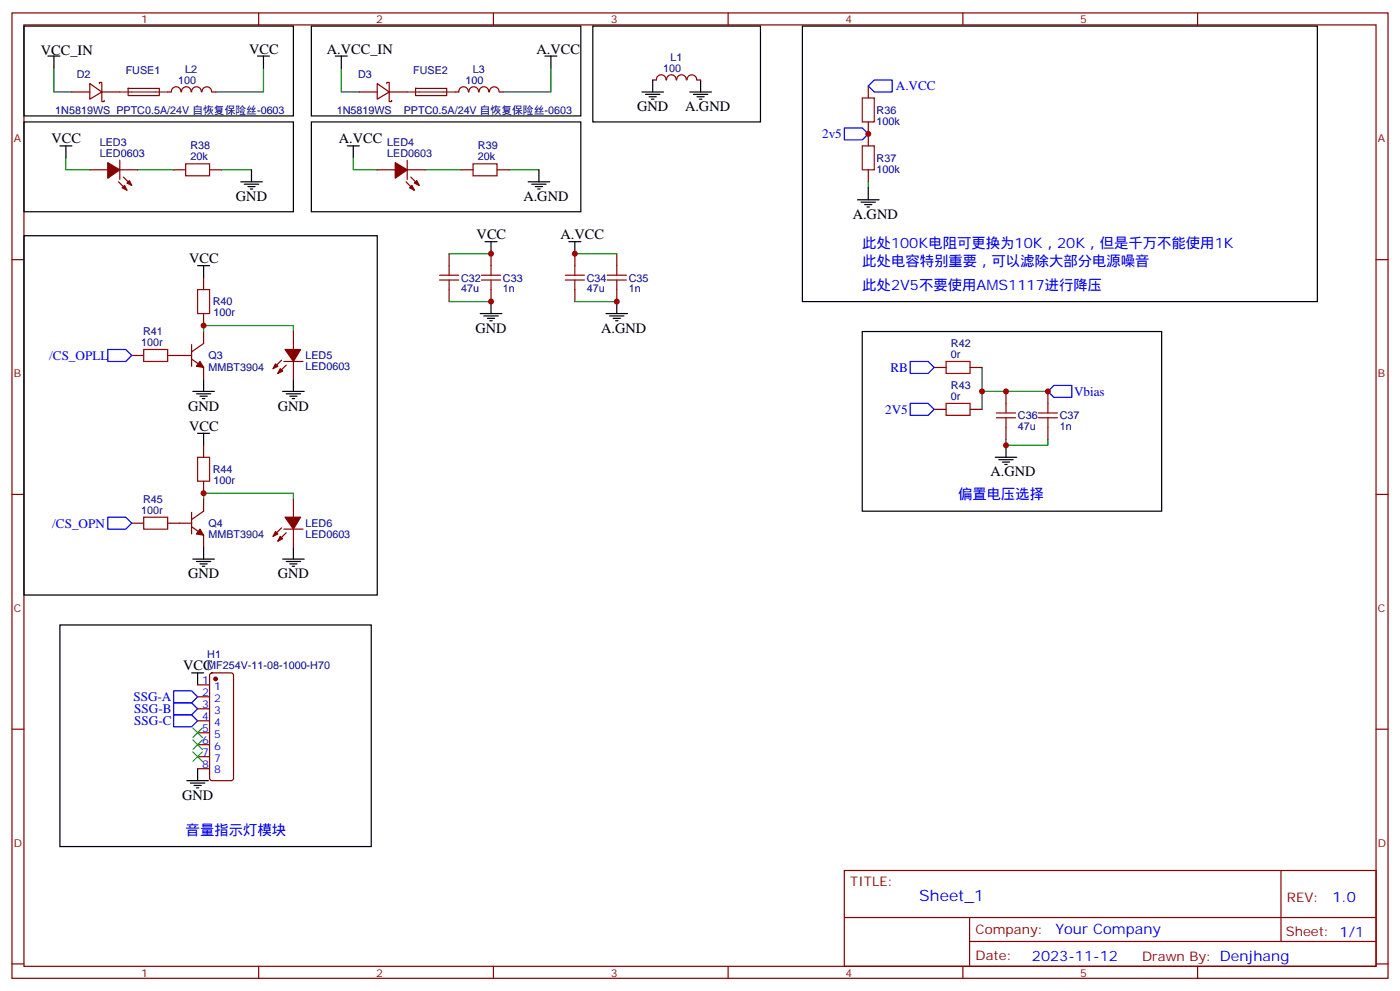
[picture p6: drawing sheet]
<svg xmlns="http://www.w3.org/2000/svg" width="412mm" height="292mm" viewBox="0 0 412 292" stroke-linecap="round" stroke-linejoin="round" font-family="sans-serif">
<g fill="none" stroke="#870000" stroke-width=".35">
<path d="M3.5 3.8h405.4v284.3h-405.4zM7.1 7.3h398.2v277.3h-398.2zM76.2 3.8v3.5M145.3 3.8v3.5M214.5 3.8v3.5M283.6 3.8v3.5M352.8 3.8v3.5M21.2 27.1h5.3M26.5 24.6l3.5 2.5-3.5 2.1zM29.3 24.6v-.3h.7v2.8M30 27.1v2.8h.7v-.3M30 27.1h5.3"/>
<path d="M37.8 26h9.1v2.1l-9.1 .1zM49.4 27.1h1M50.5 27.1a1.41 1.41 0 0 1 1.4-1.5 1.41 1.41 0 0 1 1.4 1.5M53.5 27.1a1.41 1.41 0 0 1 1.4-1.5 1.41 1.41 0 0 1 1.4 1.5M56.5 27.1a1.41 1.41 0 0 1 1.4-1.5 1.41 1.41 0 0 1 1.4 1.5M59.5 27.1a1.41 1.41 0 0 1 1.4-1.5 1.41 1.41 0 0 1 1.4 1.5M62.4 27.1h1.1M105.8 27.1h5.3M111.1 24.6l3.6 2.5-3.6 2.1zM113.9 24.6v-.3h.8v2.8M114.7 27.1v2.8h.7v-.3M114.7 27.1h5.2"/>
<path d="M122.4 26h9.2v2.1l-9.2 .1zM138 27.1a1.41 1.41 0 0 0-1.4-1.5 1.41 1.41 0 0 0-1.4 1.5h-1.1M138.1 27.1a1.41 1.41 0 0 1 1.5-1.5 1.41 1.41 0 0 1 1.4 1.5M141.1 27.1a1.41 1.41 0 0 1 1.4-1.5 1.41 1.41 0 0 1 1.4 1.5M144.2 27.1a1.41 1.41 0 0 1 1.4-1.5 1.41 1.41 0 0 1 1.4 1.5M147.1 27.1h1.1M192.3 23.6h1M193.4 23.5a1.41 1.41 0 0 1 1.4-1.5 1.41 1.41 0 0 1 1.4 1.5M196.4 23.5a1.41 1.41 0 0 1 1.4-1.5 1.41 1.41 0 0 1 1.4 1.5M199.3 23.5a1.41 1.41 0 0 1 1.4-1.5 1.41 1.41 0 0 1 1.5 1.5M202.4 23.5a1.41 1.41 0 0 1 1.4-1.5 1.41 1.41 0 0 1 1.4 1.5M205.3 23.6h1.1"/>
<path d="M255.8 25.3v3.6M255.8 35.9v7.1M26.5 50h5.2M34.9 53.6l2.5 2.4M35.3 50h5.3M35.3 47.2v5.6M36.3 52.1l2.5 2.5M51.2 50h3.5M61.7 50h3.6M111.1 50h5.3M119.6 53.6l2.5 2.4M119.9 50h5.3"/>
<path d="M119.9 47.2v5.6M121 52.1l2.5 2.5M135.8 50h3.5M146.4 50h3.5M255.8 50v3.6M3.5 76.5h3.6M132.3 74.7v3.5M144.6 74.7v3.5M169.3 74.7v3.5M181.7 74.7v3.5M405.3 76.5h3.6M60 81.8v3.5"/>
<path d="M60 92.4v3.5M60 97.6v3.6l-3.6 2.4M86.4 97.6v5.3M132.3 85.3v3.5M144.6 85.3v3.5M169.3 85.3v3.5M181.7 85.3v3.5M38.8 104.7h3.5M49.4 104.7h7M56.4 105.8l3.6 2.4v3.6M56.4 101.5v6.4M82.9 106.1l-2.5 2.5"/>
<path d="M83.6 106.5h5.7M84.3 107.5l-2.5 2.5M86.4 106.5v5.3M275.2 108.2h3.5M285.8 108.2h3.5M296.3 115.3v3.5M308.7 115.3v3.5M60 131.2v3.5M275.2 120.6h3.5M285.8 120.6h3.5M296.3 125.9v3.5M308.7 125.9v3.5"/>
<path d="M3.5 145.6h3.6M38.8 154.1h3.5M49.4 154.1h7M56.4 155.2l3.6 2.4v3.5M56.4 150.9v6.4M60 141.7v3.6M60 147v3.6l-3.6 2.4M82.9 155.5l-2.5 2.5M83.6 155.9h5.7M84.3 156.9l-2.5 2.5M86.4 147v5.3M86.4 155.9v5.2"/>
<path d="M405.3 145.6h3.6M62 198.4l.4-.2h5.7l.5 .2 .2 .5v30.3l-.2 .5-.5 .2h-5.7l-.5-.2-.2-.5v-30.3zM3.5 214.8h3.6M58.2 201.7h3.5M58.2 205.2h3.5M58.2 208.8h3.5M58.2 212.3h3.5M58.2 215.8h3.5M58.2 219.4h3.5M405.3 214.8h3.6M58.2 222.9h3.5M58.2 226.4h3.5"/>
<path d="M248.7 256.4h156.6v28.2h-156.6zM377.3 256.4v20.9M248.7 270.2h156.5M285.6 277.3h119.6M285.6 270.2v14.2M3.5 283.9h3.6M76.2 284.6v3.5M145.3 284.6v3.5M214.5 284.6v3.5M283.6 284.6v3.5M352.8 284.6v3.5M405.3 283.9h3.6"/>
</g>
<g fill="none" stroke="#000" stroke-width=".35">
<path d="M7.1 7.7h79.3v26.4h-79.3zM14.1 16.5h3.5M15.9 16.5v3.5M75.8 16.5h3.6M77.6 16.5v3.5M91.7 7.7h79.4v26.4h-79.4zM98.8 16.5h3.5M100.5 16.5v3.5M160.5 16.5h3.5M162.3 16.5v3.5M174.6 7.7h49.4v28.2h-49.4zM236.4 7.7h151.7v81.1h-151.7z"/>
<path d="M7.1 35.9h79.3v26.5h-79.3zM91.7 35.9h79.4v26.5h-79.4zM189.1 27.1h6.3M190.1 27.8h4.3M191.2 28.5h2.1M191.9 29.2h.7M192.3 23.6v3.5M203.2 27.1h6.3M204.3 27.8h4.2M205.3 28.5h2.1M206 29.2h.7M206.4 23.6v3.5"/>
<path d="M17.6 43h3.6M19.4 43v3.5M70.9 53.6h6.4M72 54.3h4.2M73 55h2.1M73.7 55.7h.7M74.1 50v3.6M102.3 43h3.5M104.1 43v3.5M155.6 53.6h6.3M156.6 54.3h4.3M157.7 55h2.1"/>
<path d="M158.4 55.7h.7M158.7 50v3.6M252.6 58.8h6.3M253.6 59.5h4.3M255.8 55.3v3.5M7.1 69.4h104v105.9h-104zM58.2 78.2h3.5M60 78.2v3.6M142.9 71.2h3.5M144.6 71.2v3.5M167.6 71.2h3.5M169.3 71.2v3.5"/>
<path d="M254.7 60.3h2.1M255.4 61h.7M141.5 92.4h6.3M142.5 93.1h4.3M143.6 93.8h2.1M144.3 94.5h.7M144.6 88.8v3.6M178.5 92.4h6.4M179.6 93.1h4.2M180.6 93.8h2.1M181.3 94.5h.7M181.7 88.8v3.6"/>
<path d="M254 97.6h88.2v53h-88.2zM56.8 115.3h6.3M57.9 116h4.2M58.9 116.7h2.1M59.6 117.4h.7M60 111.8v3.5M83.3 115.3h6.3M84.3 116h4.2M85.4 116.7h2.1M86.1 117.4h.7M86.4 111.8v3.5M58.2 127.6h3.5"/>
<path d="M60 127.6v3.6M293.2 134.7h6.3M294.2 135.4h4.2M295.3 136.1h2.1M296 136.8h.7M296.3 131.2v3.5M56.8 164.7h6.3M57.9 165.4h4.2M58.9 166.1h2.1M59.6 166.8h.7M60 161.1v3.6M83.3 164.7h6.3"/>
<path d="M84.3 165.4h4.2M85.4 166.1h2.1M86.1 166.8h.7M86.4 161.1v3.6M17.6 184.1h91.8v65.2h-91.8zM56.4 198.2h3.6M58.2 198.2v3.5M55 229.9h6.4M56.1 230.6h4.2M57.1 231.4h2.2M57.9 232.1h.7M58.2 226.4v3.5"/>
</g>
<g fill="#870000" stroke="#870000" stroke-width=".35">
<path d="M58.9 155.9l1.1 1.7-2.1-.3z"/>
<path d="M58.9 106.5l1.1 1.7-2.1-.3z"/>
<path d="M116.4 47.9l3.5 2.1-3.5 2.5z"/>
<path d="M120.6 55.3l.8-.7 .7 1.4z"/>
<path d="M122.1 53.9l.7-.7 .7 1.4z"/>
<path d="M31.7 47.9l3.6 2.1-3.6 2.5z"/>
<path d="M36 55.3l.7-.7 .7 1.4z"/>
<path d="M37.4 53.9l.7-.7 .7 1.4z"/>
<path d="M84 102.9h4.5l-2.1 3.6z"/>
<path d="M81.1 107.2l.7 .7-1.4 .7z"/>
<path d="M82.5 108.6l.8 .7-1.5 .7z"/>
<path d="M84 152.3h4.5l-2.1 3.6z"/>
<path d="M81.1 156.6l.7 .7-1.4 .7z"/>
<path d="M82.5 158l.8 .7-1.5 .7z"/>
<circle cx="63.5" cy="200" r=".53"/>
</g>
<g fill="none" stroke="#a10000" stroke-width=".35">
<path d="M254 28.9h3.5v7h-3.5zM54.7 48.3h7v3.5h-7zM139.3 48.3h7.1v3.5h-7.1zM254 43h3.5v7h-3.5zM132.3 78.2v2.9M144.6 78.2v2.9M169.3 78.2v2.9M181.7 78.2v2.9M58.2 85.3h3.5v7.1h-3.5zM129.5 82.5h5.6M129.5 81.1h5.6M132.3 82.5v2.8"/>
<path d="M141.8 82.5h5.7M141.8 81.1h5.7M144.6 82.5v2.8M166.5 82.5h5.7M166.5 81.1h5.7M169.3 82.5v2.8M178.9 82.5h5.6M178.9 81.1h5.6M181.7 82.5v2.8M42.3 102.9h7.1v3.6h-7.1zM278.7 118.8h7.1v3.5h-7.1zM278.7 106.5h7.1v3.5h-7.1z"/>
<path d="M296.3 118.8v2.8M308.7 118.8v2.8M58.2 134.7h3.5v7h-3.5zM293.5 123h5.7M293.5 121.6h5.7M296.3 123v2.9M305.9 123h5.6M305.9 121.6h5.6M308.7 123v2.9M42.3 152.3h7.1v3.6h-7.1z"/>
</g>
<g fill="none" stroke="#008700" stroke-width=".35">
<path d="M15.9 20v7.1h5.3M77.6 20v7.1h-14.1M100.5 20v7.1h5.3M162.3 20v7.1h-14.1M19.4 46.5v3.5h7.1M40.6 50h10.6M65.3 50h8.8M104.1 46.5v3.5h7M125.2 50h10.6M149.9 50h8.8M255.8 53.6v1.7M132.3 74.7h12.3"/>
<path d="M169.3 74.7h12.4M60 97.6v-1.7h26.4v1.7M132.3 88.8h12.3M169.3 88.8h12.4M289.3 115.3h19.4M289.3 108.2v12.4M296.3 129.4v1.8h12.4v-1.8M60 147v-1.7h26.4v1.7"/>
</g>
<path d="M248.7 37.7h5.3l1.8 1.7-1.8 1.8h-5.3zM257.5 23.6h5.3v3.5h-5.3l-1.7-1.8zM31.7 102.9h5.3l1.8 1.8-1.8 1.8h-5.3zM268.1 118.8h5.3l1.8 1.8-1.8 1.7h-5.3zM268.1 106.5h5.3l1.8 1.7-1.8 1.8h-5.3zM310.4 113.5h5.3v3.6h-5.3l-1.7-1.8zM31.7 152.3h5.3l1.8 1.8-1.8 1.8h-5.3zM51.2 203.5h5.2l1.8 1.7-1.8 1.8h-5.2zM51.2 207h5.2l1.8 1.8-1.8 1.7h-5.2zM51.2 210.5h5.2l1.8 1.8-1.8 1.8h-5.2z" fill="none" stroke="#00f" stroke-width=".35"/>
<path d="M35.3 27.1h14.1M119.9 27.1h14.2" fill="none" stroke="#8c2424" stroke-width=".35"/>
<path d="M56.8 217.9l2.8 2.9M56.8 214.4l2.8 2.8M59.6 217.9l-2.8 2.9M59.6 214.4l-2.8 2.8M56.8 221.5l2.8 2.8M59.6 221.5l-2.8 2.8" fill="none" stroke="#3c3" stroke-width=".35"/>
<g fill="#c00">
<circle cx="296.3" cy="115.3" r=".88"/>
<circle cx="289.3" cy="115.3" r=".88"/>
<circle cx="308.7" cy="115.3" r=".88"/>
<circle cx="296.3" cy="131.2" r=".88"/>
<circle cx="255.8" cy="39.4" r=".88"/>
<circle cx="60" cy="95.9" r=".88"/>
<circle cx="60" cy="145.3" r=".88"/>
<circle cx="144.6" cy="74.7" r=".88"/>
<circle cx="144.6" cy="88.8" r=".88"/>
<circle cx="169.3" cy="74.7" r=".88"/>
<circle cx="181.7" cy="88.8" r=".88"/>
</g>
<text font-size="4.6" fill="#00f" x="270.8" y="265.4">Sheet_1</text>
<g font-size="4.2">
<text x="12" y="16.2">VCC_IN</text>
<text x="73.4" y="15.8">VCC</text>
<text x="96.3" y="15.8">A.VCC_IN</text>
<text x="158" y="15.8">A.VCC</text>
<text x="187.7" y="32.7">GND</text>
<text x="201.8" y="32.7">A.GND</text>
<text x="15.2" y="42.3">VCC</text>
<text x="99.8" y="42.3">A.VCC</text>
<text x="69.5" y="59.2">GND</text>
<text x="154.2" y="59.2">A.GND</text>
<text x="251.2" y="64.5">A.GND</text>
<text x="140.4" y="70.5">VCC</text>
<text x="165.1" y="70.5">A.VCC</text>
<text x="55.7" y="77.5">VCC</text>
<text x="140.1" y="98">GND</text>
<text x="177.1" y="98">A.GND</text>
<text x="55.4" y="120.9">GND</text>
<text x="81.8" y="120.9">GND</text>
<text x="55.7" y="126.9">VCC</text>
<text x="291.7" y="140.3">A.GND</text>
<text x="55.4" y="170.3">GND</text>
<text x="81.8" y="170.3">GND</text>
<text x="54" y="197.5">VCC</text>
<text x="53.6" y="235.6">GND</text>
</g>
<g font-size="4.2" fill="#00f">
<text x="254" y="73">此处100K电阻可更换为10K，20K，但是千万不能使用1K</text>
<text x="254" y="78.2">此处电容特别重要，可以滤除大部分电源噪音</text>
<text x="254" y="85.3">此处2V5不要使用AMS1117进行降压</text>
<text x="282.2" y="147">偏置电压选择</text>
<text x="54.7" y="245.8">音量指示灯模块</text>
<text x="392.5" y="265.7">1.0</text>
<text x="310.9" y="275.2">Your Company</text>
<text x="304" y="283">2023-11-12</text>
</g>
<g font-size="3.9" fill="#00f">
<text x="263.9" y="26.6">A.VCC</text>
<text x="242.2" y="40.7">2v5</text>
<text x="14.5" y="106">/CS_OPLL</text>
<text x="262.3" y="109.5">RB</text>
<text x="316.4" y="116.6">Vbias</text>
<text x="260.7" y="121.8">2V5</text>
<text x="15.4" y="155.4">/CS_OPN</text>
<text x="39.3" y="206.5">SSG-A</text>
<text x="39.5" y="210">SSG-B</text>
<text x="39.5" y="213.6">SSG-C</text>
</g>
<g font-size="3.9" fill="#800">
<text x="250.5" y="261">TITLE:</text>
<text x="379.1" y="265.7">REV:</text>
<text x="287.4" y="275.2">Company:</text>
<text x="378.7" y="275.8">Sheet: 1/1</text>
<text x="287.4" y="282.9">Date:</text>
<text x="336.4" y="282.9">Drawn By: Denjhang</text>
</g>
<g font-size="3.2" fill="#800">
<text x="41.6" y="6.8">1</text>
<text x="110.8" y="6.8">2</text>
<text x="179.9" y="6.8">3</text>
<text x="249.1" y="6.8">4</text>
<text x="318.2" y="6.8">5</text>
<text x="4.1" y="41.9">A</text>
<text x="405.9" y="41.9">A</text>
<text x="4.1" y="111.1">B</text>
<text x="405.9" y="111.1">B</text>
<text x="4.1" y="180.2">C</text>
<text x="405.9" y="180.2">C</text>
<text x="4.1" y="249.3">D</text>
<text x="405.9" y="249.3">D</text>
<text x="41.6" y="287.6">1</text>
<text x="110.8" y="287.6">2</text>
<text x="179.9" y="287.6">3</text>
<text x="249.1" y="287.6">4</text>
<text x="318.2" y="287.6">5</text>
</g>
<g font-size="3.2" fill="#000080">
<text x="22.6" y="23">D2</text>
<text x="37" y="21.8">FUSE1</text>
<text x="54.6" y="21.6">L2</text>
<text x="105.5" y="23">D3</text>
<text x="121.7" y="21.8">FUSE2</text>
<text x="139.3" y="21.6">L3</text>
<text x="195.3" y="21.2">100</text>
<text x="197.5" y="18">L1</text>
<text x="52.5" y="24.7">100</text>
<text x="137.1" y="24.7">100</text>
<text x="16.3" y="33.5">1N5819WS PPTC0.5A/24V 自恢复保险丝-0603</text>
<text x="99.2" y="33.5">1N5819WS</text>
<text x="118.9" y="33.5">PPTC0.5A/24V 自恢复保险丝-0603</text>
<text x="258.2" y="33.5">R36</text>
<text x="258.2" y="36.7">100k</text>
<text x="29.4" y="46.1">LED0603</text>
<text x="29.4" y="43">LED3</text>
<text x="56.1" y="47.2">20k</text>
<text x="56.1" y="44">R38</text>
<text x="114.1" y="46.1">LED0603</text>
<text x="114.1" y="43">LED4</text>
<text x="140.8" y="47.2">20k</text>
<text x="140.8" y="44">R39</text>
<text x="258.2" y="47.6">R37</text>
<text x="258.2" y="50.9">100k</text>
<text x="135.8" y="82.9">C32</text>
<text x="148.2" y="82.9">C33</text>
<text x="172.9" y="82.9">C34</text>
<text x="185.2" y="82.9">C35</text>
<text x="62.7" y="90">R40</text>
<text x="135.8" y="86.1">47u</text>
<text x="148.2" y="86.1">1n</text>
<text x="172.9" y="86.1">47u</text>
<text x="185.2" y="86.1">1n</text>
<text x="62.9" y="93.1">100r</text>
<text x="41.6" y="101.9">100r</text>
<text x="42.1" y="98.7">R41</text>
<text x="61.4" y="105.8">Q3</text>
<text x="90" y="105.9">LED5</text>
<text x="280.1" y="105.4">0r</text>
<text x="280.1" y="102.2">R42</text>
<text x="61.4" y="109.1">MMBT3904</text>
<text x="90" y="109.1">LED0603</text>
<text x="280.1" y="117.8">0r</text>
<text x="280.1" y="114.6">R43</text>
<text x="299.9" y="123.5">C36</text>
<text x="312.2" y="123.5">C37</text>
<text x="299.9" y="126.6">47u</text>
<text x="312.2" y="126.6">1n</text>
<text x="62.7" y="139.3">R44</text>
<text x="62.9" y="142.5">100r</text>
<text x="42.1" y="148.1">R45</text>
<text x="41.6" y="151.3">100r</text>
<text x="61.4" y="155.2">Q4</text>
<text x="90" y="155.2">LED6</text>
<text x="61.4" y="158.5">MMBT3904</text>
<text x="90" y="158.4">LED0603</text>
<text x="61" y="197">MF254V-11-08-1000-H70</text>
<text x="61" y="193.8">H1</text>
</g>
<g font-size="3.2" fill="#00f">
<text x="59.5" y="201.4">1</text>
<text x="63" y="203.1">1</text>
<text x="59.5" y="204.9">2</text>
<text x="59.5" y="208.4">3</text>
<text x="63" y="206.7">2</text>
<text x="59.5" y="211.9">4</text>
<text x="59.5" y="215.5">5</text>
<text x="63" y="210.2">3</text>
<text x="63" y="213.7">4</text>
<text x="59.5" y="219">6</text>
<text x="63" y="217.2">5</text>
<text x="63" y="220.8">6</text>
<text x="59.5" y="222.5">7</text>
<text x="59.5" y="226.1">8</text>
<text x="63" y="224.3">7</text>
<text x="63" y="227.8">8</text>
</g>
</svg>
